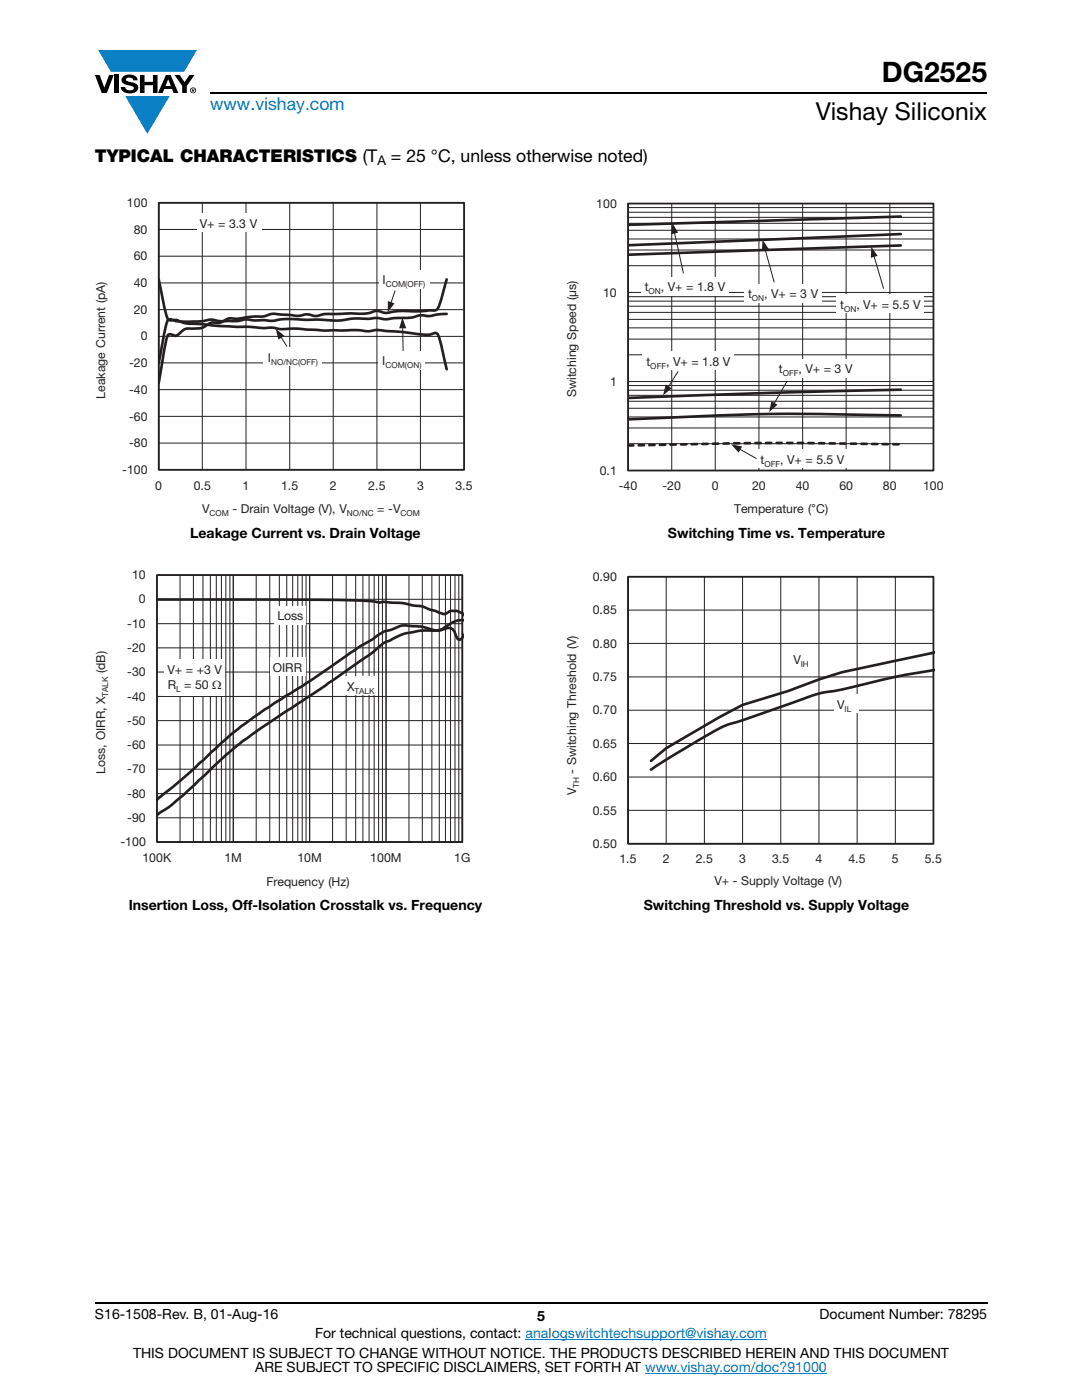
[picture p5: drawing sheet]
<svg xmlns="http://www.w3.org/2000/svg" width="216mm" height="279mm" viewBox="0 0 216 279" stroke-linecap="round" stroke-linejoin="round" font-family="sans-serif">
<g fill="#0a7fc3">
<path d="M19.6 10h19.7l-2.6 4.3h-1.1h-13.5z"/>
<path d="M25 19.2h8.9l-4.5 7.5z"/>
</g>
<g fill="#000">
<path d="M18.9 15h1l.9 2.5 1-2.5h.9l-1.4 3.6h-1zM22.9 15h.9v3.6h-.9zM24.6 15.3a2.1 2.1 0 0 1 2.8 .3l.1 .4h-.9a.79 .79 0 0 0-.7-.5 .79 .79 0 0 0-.8 .4l.3 .3 1 .2a1.08 1.08 0 0 1 1.2 1 1.08 1.08 0 0 1-1.1 1.2 1.73 1.73 0 0 1-2.4-1.2h.9a.96 .96 0 0 0 .8 .6 .96 .96 0 0 0 .9-.4 1.31 1.31 0 0 0-1.2-.6 1.03 1.03 0 0 1-1.1-.6 1.03 1.03 0 0 1 .2-1.1zM27.9 15h.9v1.3h1.7v-1.3h.9v3.6h-.9v-1.6h-1.7v1.6h-.9zM34.8 15h1.1l.9 1.4 1-1.4h1l-1.5 2.2v1.4h-.9v-1.4z"/>
<path d="M33.6 15.9l.5 1.3h-1.1zM33.1 15l-1.6 3.6h1l.3-.8h1.5l.3 .8h1l-1.6-3.6z"/>
<path d="M38.4 17.8h.2v.2h-.2zM38.3 17.7v.7h.1v-.3l.4 .3-.2-.3 .2-.2-.1-.2z"/>
<path d="M38.1 18a.46 .46 0 0 1 .9 0 .46 .46 0 0 1-.9 0zM37.9 18a.6 .6 0 0 0 1.2 0 .6 .6 0 0 0-1.2 0z"/>
</g>
<path d="M42 18.6h155M18.9 260h178.1" fill="none" stroke="#000" stroke-width=".36"/>
<path d="M104.9 267.3h48.1M128.7 274h36.3" fill="none" stroke="#007ec4" stroke-width=".2"/>
<g fill="#fff">
<path d="M18.9 39.3h75.4v64.1h-75.4z"/>
<path d="M31.7 40.5h60.9v53.3h-60.9z"/>
</g>
<g fill="none" stroke="#231f20" stroke-width=".2">
<path d="M31.7 56.5h60.9M31.7 51.1h60.9M31.7 45.8h60.9M40.4 40.5v53.3M49.1 40.5v53.3M57.8 40.5v53.3M66.5 40.5v53.3M75.2 40.5v53.3M83.9 40.5v53.3M92.6 40.5h-60.9v53.3h60.9M92.6 40.5v53.3M31.7 77.8h60.9"/>
<path d="M31.7 72.4h60.9M31.7 67.1h60.9M31.7 61.8h60.9M31.7 88.4h60.9M31.7 83.1h60.9"/>
</g>
<path d="M31.7 40.5h60.9v53.3h-60.9z" fill="none" stroke="#231f20" stroke-width=".35"/>
<path d="M31.7 55.8l1.1 5.7a5.2 5.2 0 0 0 .9 2.4l.4 .1a4 4 0 0 1 2.8 .5l7 .6 5.6 .1 3.1 .3a7.5 7.5 0 0 1 3.4 .2l3.1-.1 5.7 .4 6.5-.1a7.8 7.8 0 0 0 3.9 0l7.8 .7a7.2 7.2 0 0 0 3.7-.1h.4a5.1 5.1 0 0 1 1.1 2.9l.9 4.3M89.1 55.8l-1.1 3.9a4.5 4.5 0 0 1-.9 2.1 41.9 41.9 0 0 1-7.5 .3h-.5a5.6 5.6 0 0 1-3.2 .1l-1-.1a9.8 9.8 0 0 1-4.9 .4l-3.1 .2a8.8 8.8 0 0 0-3.9 .4 4.5 4.5 0 0 0-3.1-.1l-3.4-.2a5.4 5.4 0 0 0-3.6 .3l-3.4 .2a10.5 10.5 0 0 1-3.9 .3l-.3 .1a2.78 2.78 0 0 1-2.8 .7l-.7 .2a5.1 5.1 0 0 1-4.2 1 3 3 0 0 0-2.1 1.2 1.28 1.28 0 0 1-1.4-.1h-.4a6.6 6.6 0 0 0-1 3.4l-1 6.3M89.1 62.7h-1.7a6.1 6.1 0 0 1-3.5 .2l-.3 .1a13.2 13.2 0 0 1-4.9 .5 6 6 0 0 1-3.5 0l-1.7 .1h-3.1a22.6 22.6 0 0 1-7.4 .2h-1.3a29 29 0 0 0-7.8 .2l-1.3-.1-1.8 .1a5.7 5.7 0 0 0-3.5 .1h-1.7a8.4 8.4 0 0 1-3.5-.3 23.7 23.7 0 0 1-7.2 .2 1 1 0 0 0-1.5 0l-.6 2.2-1.1 6.2" fill="none" stroke="#231f20" stroke-width=".53"/>
<g fill="#fff">
<path d="M39.4 42.5h12.9v3.8h-12.9z"/>
<path d="M75.6 70h9.2v3.7h-9.2z"/>
</g>
<path d="M80.3 65l.1 5.1" fill="none" stroke="#231f20" stroke-width=".2"/>
<path d="M80.3 63.4l.8 2.1h-1.5z" fill="#231f20"/>
<path d="M75.6 53.8h10.1v3.8h-10.1z" fill="#fff"/>
<path d="M78.8 58l-.9 2.6" fill="none" stroke="#231f20" stroke-width=".2"/>
<path d="M77.4 60.1l1.3 .4-1.3 1.8z" fill="#231f20"/>
<path d="M52.7 69.3h11.5v3.8h-11.5z" fill="#fff"/>
<path d="M56 67.1l1.3 2.1" fill="none" stroke="#231f20" stroke-width=".2"/>
<path d="M55 65.6l1.7 1.4-1.1 .8z" fill="#231f20"/>
<g fill="#fff">
<path d="M18.9 113.6h75v63.8h-75z"/>
<path d="M31.3 114.8h61v53.2h-61z"/>
</g>
<g fill="none" stroke="#231f20" stroke-width=".2">
<path d="M31.3 114.8h61v53.2h-61zM31.3 119.6h61M35.9 114.8v53.2M38.6 114.8v53.2M40.5 114.8v53.2M42 114.8v53.2M43.2 114.8v53.2M44.2 114.8v53.2M45.1 114.8v53.2M45.9 114.8v53.2M46.5 114.8v53.2M51.1 114.8v53.2"/>
<path d="M53.8 114.8v53.2M55.7 114.8v53.2M57.2 114.8v53.2M58.4 114.8v53.2M59.4 114.8v53.2M60.3 114.8v53.2M61.1 114.8v53.2M61.8 114.8v53.2M66.4 114.8v53.2M69.1 114.8v53.2M71 114.8v53.2M72.4 114.8v53.2"/>
<path d="M73.6 114.8v53.2M74.7 114.8v53.2M75.5 114.8v53.2M76.3 114.8v53.2M77 114.8v53.2M81.6 114.8v53.2M84.3 114.8v53.2M86.2 114.8v53.2M87.7 114.8v53.2M88.9 114.8v53.2M89.9 114.8v53.2M90.8 114.8v53.2"/>
<path d="M91.6 114.8v53.2M31.3 139h61M31.3 134.1h61M31.3 129.3h61M31.3 124.5h61M31.3 158.4h61M31.3 153.5h61M31.3 148.7h61M31.3 143.8h61M31.3 163.2h61"/>
</g>
<path d="M31.3 114.8h61v53.2h-61z" fill="none" stroke="#231f20" stroke-width=".35"/>
<path d="M31.3 119.6l32.7 .1 10 .3a7 7 0 0 0 3 .1l3.3 .3 2 .4a7.5 7.5 0 0 1 3.7 .9l.9 .2a2.24 2.24 0 0 0 2.8 .2 2.84 2.84 0 0 1 2.8 .5M92.5 126.9l-.7 .8-.4-.1-.7-1.5a1.63 1.63 0 0 0-2.4-.4 5.3 5.3 0 0 1-3.4-.5l-1-.2h-1.5a5.2 5.2 0 0 0-4.3 .7 8.4 8.4 0 0 0-4.1 2.1 91 91 0 0 0-9.5 6.3l-4.2 2.9-3.5 2-5.4 3.6a93 93 0 0 0-12.5 10.7l-7.6 6.3M92.5 123.8a5.7 5.7 0 0 0-4 1.6 7.4 7.4 0 0 1-3.9 .4 14.8 14.8 0 0 0-7.1 2.1 7.1 7.1 0 0 0-3 2.2l-9.7 6.8-8 5.2a88 88 0 0 0-15.3 12l-1.1 1a53.7 53.7 0 0 1-7.9 6.8l-1.2 .8" fill="none" stroke="#231f20" stroke-width=".53"/>
<g fill="#fff">
<path d="M54.8 120.9h6.3v3.7h-6.3z"/>
<path d="M53.9 131.2h7v3.7h-7z"/>
<path d="M68.7 135h6.7v3.8h-6.7z"/>
<path d="M32.8 131.5h12.1v7.2h-12.1z"/>
<path d="M112.9 39.4h75.4v63.8h-75.4z"/>
<path d="M125.3 40.6h61v53.3h-61z"/>
</g>
<g fill="none" stroke="#231f20" stroke-width=".2">
<path d="M125.3 59.2h61M125.3 53h61M125.3 49.9h61M125.3 47.7h61M125.3 46h61M125.3 44.6h61M125.3 43.4h61M125.3 42.4h61M125.3 41.4h61M125.3 40.6h61v53.3h-61zM125.3 58.4h61M134 40.6v53.3"/>
<path d="M142.7 40.6v53.3M151.4 40.6v53.3M160.2 40.6v53.3M168.8 40.6v53.3M177.6 40.6v53.3M125.3 78.9h61M125.3 77.9h61M125.3 76.9h61M125.3 70.8h61M125.3 67.7h61M125.3 65.4h61M125.3 63.7h61"/>
<path d="M125.3 62.3h61M125.3 61.1h61M125.3 60.1h61M125.3 76.1h61M125.3 88.5h61M125.3 85.4h61M125.3 83.2h61M125.3 81.5h61M125.3 80.1h61"/>
</g>
<path d="M125.3 40.6h61v53.3h-61z" fill="none" stroke="#231f20" stroke-width=".35"/>
<path d="M179.7 43.2l-54.4 1.7M179.7 46.7l-54.4 2.2M179.7 49l-54.4 1.8M179.7 77.8l-26.1 .6-28.3 1M179.7 82.9l-4.8-.1a504.9 504.9 0 0 0-47.8 .8l-1.8 .1" fill="none" stroke="#231f20" stroke-width=".53"/>
<path d="M125.3 88.9l28.3-.5 26.1 .3" fill="none" stroke="#231f20" stroke-width=".53" stroke-dasharray="1.1 1.1"/>
<path d="M151 89.7h18.3v3.7h-18.3z" fill="#fff"/>
<path d="M147.4 89.5l3.6 2" fill="none" stroke="#231f20" stroke-width=".2"/>
<path d="M145.9 88.7l2.2 .4-.7 1.2z" fill="#231f20"/>
<path d="M135.3 74.1l-2.1 3.3" fill="none" stroke="#231f20" stroke-width=".2"/>
<path d="M132.8 76.7l1.2 .8-1.7 1.4z" fill="#231f20"/>
<path d="M154.7 71.6h16.2v3.8h-16.2z" fill="#fff"/>
<path d="M157 76.1l-2.6 4.6" fill="none" stroke="#231f20" stroke-width=".2"/>
<path d="M153.9 80.1l1.2 .7-1.6 1.4z" fill="#231f20"/>
<g fill="#fff">
<path d="M128.2 70.1h18.3v3.7h-18.3z"/>
<path d="M166.9 58.8h17.5v3.7h-17.5z"/>
<path d="M148.6 56.6h15.4v3.8h-15.4z"/>
<path d="M127.9 55.2h17.5v3.8h-17.5z"/>
</g>
<path d="M134.6 46.3l1.8 8.3" fill="none" stroke="#231f20" stroke-width=".2"/>
<path d="M134.2 44.5l1.1 1.9-1.4 .3z" fill="#231f20"/>
<path d="M152.6 49.5l1.9 6.8" fill="none" stroke="#231f20" stroke-width=".2"/>
<path d="M152.1 47.8l1.3 1.9-1.4 .4z" fill="#231f20"/>
<path d="M174.3 50.9l2 6.7" fill="none" stroke="#231f20" stroke-width=".2"/>
<path d="M173.8 49.2l1.3 1.9-1.3 .4z" fill="#231f20"/>
<g fill="#fff">
<path d="M112.9 113.9h75.1v63.2h-75.1z"/>
<path d="M125.3 115.1h61v53.3h-61z"/>
</g>
<g fill="none" stroke="#231f20" stroke-width=".2">
<path d="M125.3 115.1h61v53.3h-61zM132.9 115.1v53.3M140.6 115.1v53.3M148.2 115.1v53.3M155.8 115.1v53.3M163.4 115.1v53.3M171 115.1v53.3M178.7 115.1v53.3M125.3 135.1h61M125.3 128.4h61M125.3 121.8h61M125.3 155.1h61"/>
<path d="M125.3 148.4h61M125.3 141.7h61M125.3 161.7h61"/>
</g>
<path d="M125.3 115.1h61v53.3h-61z" fill="none" stroke="#231f20" stroke-width=".35"/>
<path d="M186.5 133.7a158.1 158.1 0 0 0-18.5 3.9l-1.6 .3a27.7 27.7 0 0 0-8.2 2.3l-10 3.5a21 21 0 0 0-7.3 3.1l-8 4.8-3 2M186.5 130.2l-18.5 4-4.6 1.4-6.1 2.3-9.1 2.8-4.6 2.4-10.7 6.2-3 2.6" fill="none" stroke="#231f20" stroke-width=".53"/>
<g fill="#fff">
<path d="M157.7 129.7h5.1v3.8h-5.1z"/>
<path d="M166.4 138.6h4.8v3.7h-4.8z"/>
</g>
<text font-size="5.6" x="175.9" y="16.4">DG2525</text>
<text font-size="4.9" x="162.8" y="24">Vishay Siliconix</text>
<text font-size="3.5" fill="#007ec4" x="42" y="21.9">www.vishay.com</text>
<g font-size="3.5">
<text x="18.9" y="32.3">TYPICAL CHARACTERISTICS (T</text>
<text x="78" y="32.3">= 25 °C, unless otherwise noted)</text>
</g>
<g font-size="2.8">
<text x="37.9" y="107.4">Leakage Current vs. Drain Voltage</text>
<text x="133.3" y="107.4">Switching Time vs. Temperature</text>
<text x="25.7" y="181.6">Insertion Loss, Off-Isolation Crosstalk vs. Frequency</text>
<text x="128.5" y="181.6">Switching Threshold vs. Supply Voltage</text>
<text x="18.9" y="263.3">S16-1508-Rev. B, 01-Aug-16</text>
<text x="107.2" y="263.6">5</text>
<text x="163.6" y="263.3">Document Number: 78295</text>
<text x="62.9" y="267.1">For technical questions, contact: analogswitchtechsupport@vishay.com</text>
<text x="26.5" y="271">THIS DOCUMENT IS SUBJECT TO CHANGE WITHOUT NOTICE. THE PRODUCTS DESCRIBED HEREIN AND THIS DOCUMENT</text>
<text x="50.9" y="273.8">ARE SUBJECT TO SPECIFIC DISCLAIMERS, SET FORTH AT www.vishay.com/doc?91000</text>
</g>
<text font-size="2.6" x="75.3" y="33">A</text>
<g font-size="2.5" fill="#231f20">
<text x="25.3" y="41.3">100</text>
<text x="119" y="41.5">100</text>
<text x="26.7" y="46.6">80</text>
<text x="39.9" y="45.4">V+ = 3.3 V</text>
<text x="26.7" y="52">60</text>
<text x="26.7" y="57.3">40</text>
<text x="76.3" y="56.7">I</text>
<text x="120.4" y="59.2">10</text>
<text x="128.7" y="58.1">t</text>
<text x="131.9" y="58.1">, V+ = 1.8 V</text>
<text x="149.3" y="59.5">t</text>
<text x="152.5" y="59.5">, V+ = 3 V</text>
<text x="26.7" y="62.6">20</text>
<text x="167.7" y="61.7">t</text>
<text x="170.9" y="61.7">, V+ = 5.5 V</text>
<text x="28.1" y="67.9">0</text>
<text x="25.7" y="73.3">-20</text>
<text x="53.5" y="72.2">I</text>
<text x="76.3" y="72.9">I</text>
<text x="121.7" y="77">1</text>
<text x="129" y="73">t</text>
<text x="132.9" y="73">, V+ = 1.8 V</text>
<text x="155.4" y="74.5">t</text>
<text x="159.3" y="74.5">, V+ = 3 V</text>
<text x="21" y="79.6" transform="rotate(-90 21 79.6)">Leakage Current (pA)</text>
<text x="25.7" y="83.9">-60</text>
<text x="25.7" y="78.6">-40</text>
<text x="115" y="79.3" transform="rotate(-90 115 79.3)">Switching Speed (μs)</text>
<text x="25.7" y="89.3">-80</text>
<text x="24.4" y="94.6">-100</text>
<text x="119.7" y="94.7">0.1</text>
<text x="151.8" y="92.5">t</text>
<text x="155.7" y="92.5">, V+ = 5.5 V</text>
<text x="31" y="97.7">0</text>
<text x="38.7" y="97.7">0.5</text>
<text x="48.4" y="97.7">1</text>
<text x="56.1" y="97.7">1.5</text>
<text x="65.8" y="97.7">2</text>
<text x="73.5" y="97.7">2.5</text>
<text x="83.2" y="97.7">3</text>
<text x="90.9" y="97.7">3.5</text>
<text x="123.5" y="97.8">-40</text>
<text x="132.2" y="97.8">-20</text>
<text x="142.1" y="97.8">0</text>
<text x="150.1" y="97.8">20</text>
<text x="158.8" y="97.8">40</text>
<text x="167.5" y="97.8">60</text>
<text x="176.2" y="97.8">80</text>
<text x="184.2" y="97.8">100</text>
<text x="40.3" y="102.4">V</text>
<text x="46.4" y="102.4">- Drain Voltage (V), V</text>
<text x="75.3" y="102.4">= -V</text>
<text x="146.5" y="102.4">Temperature (°C)</text>
<text x="26.4" y="115.6">10</text>
<text x="118.3" y="115.9">0.90</text>
<text x="25.4" y="125.3">-10</text>
<text x="27.7" y="120.4">0</text>
<text x="55.3" y="123.8">Loss</text>
<text x="118.3" y="122.6">0.85</text>
<text x="25.4" y="130.1">-20</text>
<text x="118.3" y="129.3">0.80</text>
<text x="21" y="134.3" transform="rotate(-90 21 134.3)">(dB)</text>
<text x="25.4" y="135">-30</text>
<text x="33.4" y="134.4">V+ = +3 V</text>
<text x="33.5" y="137.4">R</text>
<text x="36.8" y="137.4">= 50</text>
<text x="42.4" y="137.4">Ω</text>
<text x="54.4" y="134">OIRR</text>
<text x="69.2" y="137.9">X</text>
<text x="118.3" y="135.9">0.75</text>
<text x="158.3" y="132.6">V</text>
<text x="25.4" y="139.8">-40</text>
<text x="118.3" y="142.6">0.70</text>
<text x="167" y="141.5">V</text>
<text x="25.4" y="149.5">-60</text>
<text x="25.4" y="144.7">-50</text>
<text x="118.3" y="149.2">0.65</text>
<text x="21" y="154.4" transform="rotate(-90 21 154.4)">Loss, OIRR, X</text>
<text x="25.4" y="154.3">-70</text>
<text x="115" y="154.4" transform="rotate(-90 115 154.4)">- Switching Threshold (V)</text>
<text x="118.3" y="155.9">0.60</text>
<text x="25.4" y="159.2">-80</text>
<text x="115" y="158.7" transform="rotate(-90 115 158.7)">V</text>
<text x="25.4" y="164">-90</text>
<text x="118.3" y="162.6">0.55</text>
<text x="24" y="168.9">-100</text>
<text x="28.4" y="172">100K</text>
<text x="44.8" y="172">1M</text>
<text x="59.3" y="172">10M</text>
<text x="73.9" y="172">100M</text>
<text x="90.6" y="172">1G</text>
<text x="118.3" y="169.2">0.50</text>
<text x="123.6" y="172.3">1.5</text>
<text x="132.3" y="172.3">2</text>
<text x="138.8" y="172.3">2.5</text>
<text x="147.5" y="172.3">3</text>
<text x="154.1" y="172.3">3.5</text>
<text x="162.7" y="172.3">4</text>
<text x="169.3" y="172.3">4.5</text>
<text x="178" y="172.3">5</text>
<text x="184.5" y="172.3">5.5</text>
<text x="53.2" y="176.9">Frequency (Hz)</text>
<text x="142.5" y="176.5">V+ - Supply Voltage (V)</text>
</g>
<g font-size="1.7" fill="#231f20">
<text x="77" y="57.3">COM(OFF)</text>
<text x="129.4" y="58.7">ON</text>
<text x="150" y="60.1">ON</text>
<text x="168.4" y="62.3">ON</text>
<text x="54.1" y="72.8">NO/NC(OFF)</text>
<text x="76.9" y="73.5">COM(ON)</text>
<text x="129.8" y="73.6">OFF</text>
<text x="156.2" y="75.1">OFF</text>
<text x="152.5" y="93.1">OFF</text>
<text x="41.8" y="103">COM</text>
<text x="69.2" y="103">NO/NC</text>
<text x="79.9" y="103">COM</text>
<text x="159.8" y="133.2">IH</text>
<text x="21.6" y="139" transform="rotate(-90 21.6 139)">TALK</text>
<text x="35.2" y="138">L</text>
<text x="70.7" y="138.4">TALK</text>
<text x="168.5" y="142.1">IL</text>
<text x="115.6" y="157.3" transform="rotate(-90 115.6 157.3)">TH</text>
</g>
</svg>
